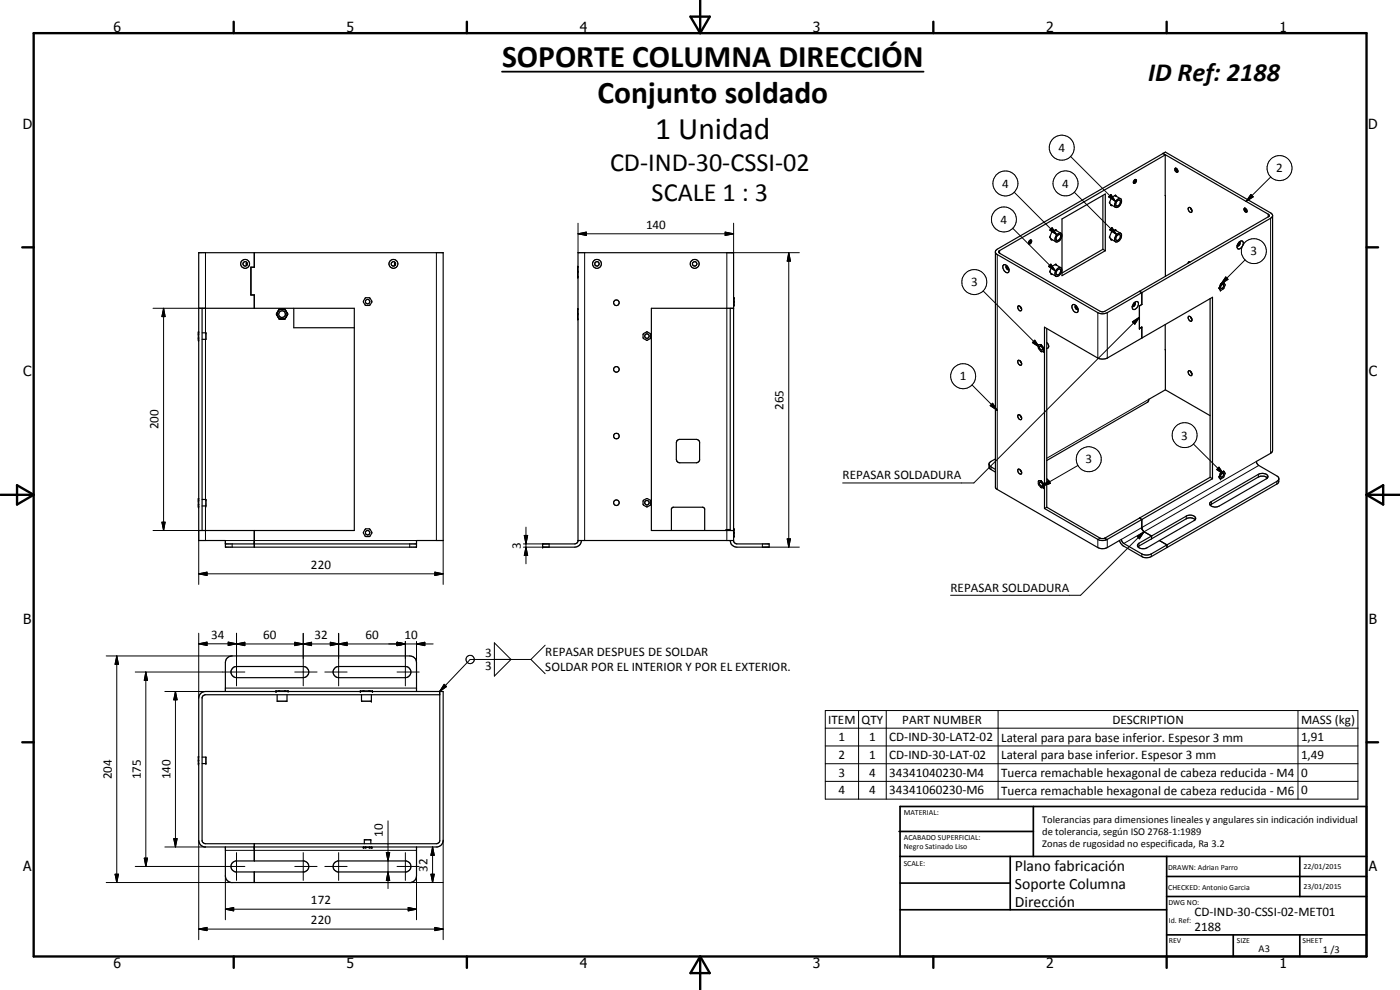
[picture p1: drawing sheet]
<svg xmlns="http://www.w3.org/2000/svg" width="420mm" height="297mm" viewBox="0 0 420 297" stroke-linecap="round" stroke-linejoin="round" font-family="sans-serif">
<g fill="none" stroke="#000" stroke-width=".35">
<path d="M331 58.6v16.2M333.7 59.2l-.2 .2M334.5 58.7l1.8 .9M334.7 58.6l.2 .2M335.1 58.9l-.3-.4-1.2 .8-.7 1.5 .7 .9 .2-.1M335.3 59.9l.8-.3a1.46 1.46 0 0 1-.2 2.3 .81 .81 0 0 1-1.3 .2 .81 .81 0 0 1 .1-1.3zM340.4 54l.3-.2a.58 .58 0 0 1 .2 .8 .58 .58 0 0 1-.8 .3zM340.8 53.8l-.1 .7-.5 .4zM349 46.1l-49.7 28.7-.6 .7v70.7l.6 .7 30.2 17.4a3.1 3.1 0 0 0 2.8 0l4.2-2.5 .2 .6 .6 .7 5.4 3.1a3.1 3.1 0 0 0 2.8 0l4.7-2.7M349 46.1l.7 .4M349 46l.7-.4 31.6 18.3 .6 .7v70.6l-.6 .8-4.2 2.4v.2l.5 1 5.6 3.2 .6 .7v.9l-.4 .7-33.2 19.2M349 46l31.6 18.3 .3 .5-38.9 22.6"/>
<path d="M349 46v.1M349.7 46.5l-50 29 .3 .5 30.4 17.5 1.2-.1 10.4-6M349.7 46.5v12.2M349.7 58.7v24.2M352.8 50.5l.7 1.1M352.8 50.5a1 1 0 0 0 .7 1.1M352.9 50.5a.63 .63 0 0 0-.2 .8 .63 .63 0 0 0 .8 .3M352.9 50.5a.97 .97 0 0 1 .6 1.1M59.6 75.8h73.4v86.4h-8v2h-57.4v-2h-8zM74.1 78.7l-.2 .4 .2 .5M76.3 75.8v4.4h-1v8.3h1M118.6 78.7l-.2 .4 .2 .5"/>
<path d="M173.4 79.9v3.3M173.4 79.9l.1 .2M298.7 75.7l.6 .7 30.2 17.4a3.1 3.1 0 0 0 2.8 0l10.4-6M301 79.7a1.02 1.02 0 0 1 1.7 .7l.1 .8a.73 .73 0 0 1-.6 .7 .73 .73 0 0 1-.8-.6l-.4-.7zM302 79.8h.2v.4l.6 .6a.7 .7 0 0 1-.8-.2 .7 .7 0 0 1 0-.8zM309 72.2l.4-.2a.63 .63 0 0 1 .1 .8 .63 .63 0 0 1-.8 .2zM309.3 72a.83 .83 0 0 1-.6 1.1zM315.1 71l.1 .4M315.4 71.7l1.5 .9M315.5 71.8h.1M315.8 69.5l-.2 .2M315.8 79.9l-.2 .2"/>
<path d="M316.6 69.1h.3M316.6 79.4l1.8 .9M316.8 79.3l.2 .2M316.8 69l.1 .1M316.9 69.1l.1 .1M316.9 69.1l1.5 .9M317.1 79.6l-.2-.4-1.2 .7-.7 1.6 .7 .9 .1-.1M317.1 69.3l-.2-.4-1.2 .7-.7 1.6 .7 .9 .1-.2M317.3 70.7l.5-.3a.83 .83 0 0 1 .6 .7 .83 .83 0 0 1-.6 .8l-.5 .3-.3-.3-.1-.5zM317.3 70.3a.75 .75 0 0 1 .7-.4 .75 .75 0 0 1 .7 .5 1.65 1.65 0 0 1-1.9 2 1.88 1.88 0 0 1 .5-2.1zM318.7 65.7l13-7.5v17l-13 7.5zM331 74.8l.7 .4"/>
<path d="M331 74.8l-12.3 7.1M333 60.6l.1 .4M333 71l.1 .4M333.3 61.3l1.5 .9M333.3 71.7l1.5 .9M333.4 61.5h.1M333.4 71.8h.1M333.7 69.5l-.2 .2M334.5 69.1l1.8 .9M334.7 69l.2 .2M335.1 69.3l-.3-.4-1.2 .7-.7 1.6 .7 .9 .2-.2M335.2 60.4a.54 .54 0 0 1 .6-.4 .54 .54 0 0 1 .4 .6 .99 .99 0 0 1-1.2 1.1l-.2-.4z"/>
<path d="M335.2 70.7l.5-.3a.83 .83 0 0 1 .6 .7 .83 .83 0 0 1-.6 .8 .51 .51 0 0 1-.7 .2 .51 .51 0 0 1-.1-.7zM335.2 70.3l.8-.4a1.01 1.01 0 0 1 .3 1.7l-.5 .7-.8 .3a1.42 1.42 0 0 1 .2-2.3zM356.6 62.4a.83 .83 0 0 1 1 .3 .83 .83 0 0 1-.1 1.1 1.14 1.14 0 0 1-.9-1.4zM357.2 78.6l-.6 .1v.3M357.3 62.4l.4 .8M371.7 72.8a.73 .73 0 0 1 .9-.5 .73 .73 0 0 1 .5 .9 1.34 1.34 0 0 1-1.7 1.4 1.48 1.48 0 0 1 .3-1.8zM371.9 72.6h.1a.67 .67 0 0 1 .1 .8 .67 .67 0 0 1-.8 .3l.5-.4zM373.6 62.4l-.3 .3 .3 .8 .4 .2 .2-.2M373.6 62.4l.5 .5 .1 .6M373.6 62.4l.6 1.1M373.6 62.4a.89 .89 0 0 0 .6 1.1M381.9 64.8l-.6 .7-38.6 22.3"/>
<path d="M59.6 99.6v2.5M59.6 99.6h.1M59.6 99.6v.1M59.6 92.5h46.7v66.7h-46.7M60.7 92.5v66.7M60.7 99.9h1.1v1.9h-1.1M75.3 80.2v8.3h1v4M83.2 94.7l.3 .5M83.3 94.8l.2 .4M83.4 93.5l-.4 .6 .2 .6M83.4 93.5l-.2 1.2M83.4 93.5a1.49 1.49 0 0 1 1.9-.6 1.49 1.49 0 0 1 .7 2"/>
<path d="M83.5 95.2l.4 .6M83.8 92.8h1.7l.9 1.4-.9 1.6h-1.7l-.9-1.6zM83.9 92.8l-.5 .7M85.4 92.8l.6 .8M86 94.8a1.44 1.44 0 0 1-2.5 .4M86 94.9l-.6 .9M86.1 93.9l.2 .5-.3 .4M88.2 92.5v5.8h18.1M109.5 89.5l.3-.2 1.3 .2 .5 .8-.5 1.2-.3 .2-1.3-.2-.5-1zM173.3 92.6l.1 3.3zM173.3 81.8h.1M173.3 83.1h.1"/>
<path d="M173.3 80.1h.1M173.3 81.4h.1M173.3 94h.1M173.3 94.5h.1M173.3 92.8h.1M173.4 81.4l.1 .1M173.4 80.1l.1 .1M173.4 94.1h.1M173.4 92.8h.1M173.4 92.6l.1 .2M173.4 94.4h.1M173.5 95.7h-.2"/>
<path d="M173.5 83.1l-.1 .1M173.5 83l-.1 .1M173.5 81.7h-.1M173.5 95.8l-.1 .1M219.1 92.5v66.7M220.2 92.5h-24.7v66.7h24.7M220.2 89.4v2.2M220.2 89.4v.1M220.2 90.5v.1M220.2 91.6h.1M220.2 90.6v.1M220.2 89.5h.1"/>
<path d="M220.2 91.5v.1M220.2 90.3v.2M305.5 91.9l.1-.1a.85 .85 0 0 1 .9 .5 .85 .85 0 0 1-.2 1 1.06 1.06 0 0 1-.8-1.4zM306.1 91.9l.5 .8M314.1 98.6v53.6M315.1 81.3l.1 .4M315.4 82l1.5 .9M315.6 82.1l-.1 .1M317.3 81.1l.3-.3a.54 .54 0 0 1 .8 .1 .54 .54 0 0 1-.2 .8 .69 .69 0 0 1-.5 .7 .69 .69 0 0 1-.8-.3zM318.4 80.3a1.78 1.78 0 0 1-1.5 2.6M318.4 80.3a1.7 1.7 0 0 0-1.5 2.6M321.9 91.5a1.44 1.44 0 0 1 1.4 .7 1.44 1.44 0 0 1-.1 1.6l-.5-.1-.6-.4-.4-1.3z"/>
<path d="M322.7 91.8l.2-.1a.83 .83 0 0 0 .6 1.1v.1a.75 .75 0 0 1-.8-1.1zM340.3 91a.72 .72 0 0 1 .8-.5 .72 .72 0 0 1 .6 .9 1.34 1.34 0 0 1-1.7 1.4 1.49 1.49 0 0 1 .3-1.8zM340.4 90.8h.2a.68 .68 0 0 1 0 .8 .68 .68 0 0 1-.8 .3l.5-.3zM342 87.4l.7 .4M342.6 91.4h.1M342.6 98.2h.1M342.7 87.8v3.6M342.7 98.1v3.3M342.7 91.4l-.7 .4v6.8l.7-.4M342.7 91.4l-.7 .4M349.7 97.4v7.5M356.6 95a.88 .88 0 0 1 1 .4 .88 .88 0 0 1 0 1 1.1 1.1 0 0 1-1-1.4z"/>
<path d="M357.3 95l.4 .8M363.2 89.6v53.6M365.9 86.5v.1M365.9 86.4v.2M365.9 86.4h.1M366.3 85.5l-.4 .9M366.4 85.2l-.1 .3M366.7 85.5l.2-.2a.63 .63 0 0 1 .2 .9 .63 .63 0 0 1-.8 .2v-.4zM367.1 84.8h.2M367.1 84.8l-.7 .4M367.3 84.8l.4 .5a1.61 1.61 0 0 1-1.4 1.8l-.4-.5M59.6 100.1v.1"/>
<path d="M59.6 101.3v.1M59.6 102.1h.1M59.6 100.2v.1M59.6 101.5v.1M59.6 100.2h.1M59.6 101.4h.1M59.6 102v.1M193.2 100.1l.9-.5 1 .5v1.5l-1 .5-.9-.5-.2-.3zM306.1 108.2a.45 .45 0 0 0-.6 0 .45 .45 0 0 0 0 .7 .65 .65 0 0 0 .4 .6 .65 .65 0 0 0 .7-.2v-.3M306.1 108.2l.5 .8M312 104a.62 .62 0 0 1 .8 .3 .62 .62 0 0 1-.2 .8l-.5-.4zM312.5 103.4v.1"/>
<path d="M312.5 103.4l-.9 .2a1.92 1.92 0 0 0 .9 1.9h.6M312.5 103.5l.7 .9M313.1 105.5h.1M313.2 104.4l-.1 1.1M313.2 104.4h.1M314.1 102.8a.99 .99 0 0 1 .6 .9 .99 .99 0 0 1-.6 .9M342.7 101.4l-10.4 6a3.5 3.5 0 0 1-2.8 0l-16-9.2v54.4M342.7 101.4l21.2-12.2v54.4M349.7 104.9v12.1M349.7 117l-4.9 2.8-.4 .9-30.3 17.5M349.7 117l13.5 7.7M356.6 111.3a.84 .84 0 0 1 1 .4 .84 .84 0 0 1-.1 1 1.14 1.14 0 0 1-.9-1.4z"/>
<path d="M357.3 111.4l.4 .7M203.2 132.2l.8-.4h5l.6 .3 .4 .5v5.4l-.2 .5-.8 .4h-5l-.8-.4-.2-.7v-5zM296.8 139.4l.6 .7 1.3 .7M298.7 137.7l-1.3 .7-.6 .7 .2 1.5 1.7 1M306.1 124.6a.45 .45 0 0 0-.6-.1 .45 .45 0 0 0 0 .7 .56 .56 0 0 0 .5 .7 .56 .56 0 0 0 .6-.6M306.1 124.6l.5 .7M59.6 149.6v2.5M59.6 149.6h.1M59.6 150.1v.3M59.6 151.3v.3M59.6 152.1h.1M59.6 149.6v.1"/>
<path d="M59.6 152v.1M60.7 149.9h1.1v1.9h-1.1M76.3 159.2v5M109.5 158.8l.3-.1 1.3 .1 .5 .9-.5 1.1-.3 .2-1.3-.2-.5-1zM201.5 159.2v-6.5l.5-.5h9l.3 .2 .2 .3v6.5M219.1 158.9h-1.1v.3M220.2 159.8h.1M220.2 159.9h.1M220.2 158.7v2.3M220.2 159.8v.1M220.2 159.9v.1M220.2 158.7v.1"/>
<path d="M220.2 158.7v.2M220.2 159.7v.1M306.1 140.9l-.5-.1a.82 .82 0 0 0-.1 1 .82 .82 0 0 0 1.1 .2v-.4M306.1 140.9l.5 .7M306.1 140.9l.5 .8M312 144.8l.1-.1a.68 .68 0 0 1 .7 .4 .68 .68 0 0 1-.2 .8 1 1 0 0 1-.6-1.1zM312.3 144.2l-.7 .2a1.8 1.8 0 0 0 .9 1.9l.8-.1v-.9M312.3 144.2l.2 .1M312.5 144.3l.7 .9M313.2 145.2l.1 .1M314.1 152.2l16.5 9.4 1-.1 10.4-6.1M314.1 152.2l-.6 .4"/>
<path d="M314.1 143.6a1.2 1.2 0 0 1 .6 1.4l-.6 .4M342 155.4l.7 .5 .1 3 .6 .7 2.2 1.2v.9M358.7 156a2.14 2.14 0 0 0-2.7-.3l-14.5 8.4M363.2 150.8l14.4-8.5a2.06 2.06 0 0 1 2.9 .7l-.3 .6-14.3 8.2a1.88 1.88 0 0 1-2.9-.7zM363.2 143.2l.7 .4M363.2 143.2l-21.2 12.2M363.9 143.6l-31.6 18.2a3.1 3.1 0 0 1-2.8 0l-16-9.2M365.9 142.9v.3M366.3 142l-.4 1M366.4 141.8l-.1 .2M366.8 142h.3a.67 .67 0 0 1 0 .8 .67 .67 0 0 1-.8 .2v-.4zM367.1 141.4h.2"/>
<path d="M367.1 141.4l-.7 .4M367.2 141.4h-.1M367.2 141.4h.1M367.3 141.4l.4 .8a1.7 1.7 0 0 1-1.3 1.5l-.5-.5M380.4 143.4l-1.1-.5-1.7 .2-14.4 8.5M383.8 143.7l-.6 .7-33 19.1M67.6 163.2h57.4M173.5 162.2h46.7M174.5 162.2a2 2 0 0 1-2 2h-9.7v-1h9.7l.6-.3 .4-.5v-86.6h46.7v86.6l.2 .4 .7 .4h9.7v1h-9.7a2 2 0 0 1-2-2M220.2 160.8v.2M220.2 160.9v.1M220.2 160.8v.1"/>
<path d="M335.9 162.2l1.1 1.5 6.2 3.6h1.7l5.3-3M341.7 163.1l14.3-8.2a1.94 1.94 0 0 1 2.8 .7l-.2 .5-14.4 8.3a1.96 1.96 0 0 1-2.8-.8zM348 162.2l2.2 1.3M350.2 163.5v.8M60.1 208.2l.6-.5 1-.2h71.3v44.6a2.07 2.07 0 0 1-1.7 2h-70a2.07 2.07 0 0 1-1.7-2v-42.6zM67.6 207.5v-8.7a2 2 0 0 1 2.1-2h53.3a2 2 0 0 1 2 2v8.7M69.9 200.4l1.1-.4h20a1.67 1.67 0 0 1 1.7 1.7 1.67 1.67 0 0 1-1.7 1.6h-20a1.69 1.69 0 0 1-1.5-1.1 1.69 1.69 0 0 1 .4-1.8zM82.8 207.3h3.7M82.8 207.3v.1M82.8 207.4l.2 .1M83.2 208.4v2h2.9v-2M83.6 207.3v.1"/>
<path d="M83.6 207.4l.2 .1M83.9 207.4v.1M83.9 207.3v.1M85.4 207.3v.2M85.7 207.4l-.2 .1M85.8 207.3v.1M86.4 207.3v.1M86.5 207.4l-.2 .1M86.5 207.3v.1M100.5 200.4l1.1-.4h20.1a1.67 1.67 0 0 1 1.6 1.7 1.67 1.67 0 0 1-1.6 1.6h-20.1a1.69 1.69 0 0 1-1.5-1.1 1.69 1.69 0 0 1 .4-1.8zM108.2 207.3h3.6M108.2 207.3v.1"/>
<path d="M108.2 207.4l.1 .1M108.5 208.4v2h3v-2M108.9 207.3v.1M109 207.4l.1 .1M109.2 207.4l.1 .1M109.3 207.3v.1M110.7 207.3v.1M110.8 207.4l-.1 .1M111 207.4l-.1 .1M111.1 207.3v.1M111.8 207.3v.1M111.8 207.4l-.1 .1"/>
<path d="M131.9 207.5l.1 44.8-.4 .6-.6 .3h-69.3l-.8-.4-.2-.5v-43l.3-.6 .7-.3h70.3M59.6 228v.3M59.6 229.2h.1M59.6 227.1v2.1M59.6 227.1h.1M59.6 229.1v.1M60.7 227.2h1.1v1.9h-1.1M67.6 254.1v8.7a2.07 2.07 0 0 0 1.7 2h54a2.07 2.07 0 0 0 1.7-2v-8.7M69.7 259l1-.7h20.6a1.68 1.68 0 0 1 1.4 1.7 1.68 1.68 0 0 1-1.4 1.6h-20.6a1.66 1.66 0 0 1-1-2.6zM76.3 253.2v5.1M100.3 259l1-.7h20.7a1.68 1.68 0 0 1 1.3 1.7 1.68 1.68 0 0 1-1.3 1.6h-20.7a1.66 1.66 0 0 1-1-2.6zM109 254.2l.1 .1"/>
<path d="M109.2 254.1l-.2 .1M109.3 253.2v-1.2h2v1.2M109.7 254.2l-.2 .1M109.7 254.2h.1M109.7 254.2l.1 .1M109.8 254.1l-.1 .1M110.9 254.2h.1M110.9 254.2l-.1 .1M110.9 254.2l.2 .1M111.5 254.1l.1 .2-2.6-.1M76.3 261.6v3.2"/>
<circle cx="73.6" cy="79.2" r=".67"/>
<circle cx="73.6" cy="79.2" r="1.33"/>
<circle cx="118.1" cy="79.2" r="1.34"/>
<circle cx="118.1" cy="79.2" r=".64"/>
<circle cx="179.1" cy="79.2" r=".67"/>
<circle cx="179.1" cy="79.2" r="1.34"/>
<circle cx="208.5" cy="79.2" r=".66"/>
<circle cx="208.5" cy="79.2" r="1.33"/>
<circle cx="84.6" cy="94.3" r="1"/>
<circle cx="110.3" cy="90.5" r=".68"/>
<circle cx="185" cy="90.8" r=".84"/>
<circle cx="185" cy="110.8" r=".83"/>
<circle cx="194.1" cy="100.8" r=".67"/>
<circle cx="185" cy="130.8" r=".83"/>
<circle cx="110.3" cy="159.8" r=".67"/>
<circle cx="185" cy="150.8" r=".83"/>
<circle cx="194.1" cy="150.8" r="1.23"/>
<circle cx="194.1" cy="150.8" r=".66"/>
</g>
<g fill="none" stroke="#000" stroke-width=".3">
<path d="M304.4 57.7l12.7 12.7M321.3 46.9l13.5 13.6M322.4 57.7l12.7 12.7M332.7 59.1l.7-.8 1.4 2.2zM333.4 58.3l1.4 2.2-2.1-1.4zM375.4 58.3l.7 .8-2.1 1.4zM381.4 53.1l-7.4 7.4M61.7 75.8v24.1M131 75.8v86.4M173.5 70.1l2.5-.5v1.1zM173.5 70.1h46.7M173.5 67v8.8"/>
<path d="M175.5 75.8v86.4M217.6 69.6l2.6 .5-2.6 .6zM220.2 67v8.8M236.7 75.8l.5 2.6h-.9zM236.7 75.8v88.4M239.9 75.8h-21.8v83.1M299.3 76.4v70.5M300 75.2v.8M303.9 68.5l12.9 12.9M314.7 79.9l.7-.7 1.4 2.2zM315 69l.8-.7 1.3 2.1zM315.8 68.3l1.3 2.1-2.1-1.4z"/>
<path d="M333.7 68.2l1.4 2.2-2.1-1.4zM373.7 78l-7.3 7.2M380.6 64.3v.8M381.3 65.5v70.5M45.9 92.5h15.8M49.1 92.5l.5 2.5h-1zM49.1 92.5v66.7M295.1 87.3l16.8 16.9M329.5 93.8v13.6M332.3 93.8v13.6M339.8 96.6l2.2-1.4-1.4 2.1zM342 95.2l-49.7 49.7h-39.4"/>
<path d="M367.9 83.1l.6 .7-2.1 1.4zM61.7 101.8v48.1M291.7 115.5l7.6 7.6M309.8 102.8l.7-.7 1.4 2.1zM310.5 102.1l1.4 2.1-2.1-1.4zM344.8 119.8l-30.7 17.7M297.2 121.7l.7-.7 1.4 2.1zM323.5 139.7l-10.7 6.1M358.2 133.2l9 9.1M377.1 138.4l-40.6 23.4M377.8 139.7l-34.4 19.9M45.9 159.2h15.8"/>
<path d="M48.6 156.7h1l-.5 2.5zM59.6 159.2v16.1M61.7 151.8v10.4M157.8 158.2v11M218.1 159.2v3M297.4 140.1v.8M312.8 145.8l1.9-1.7 .5 .9zM343.4 159.6l-6.1 3.5M343.4 159.6l-19.1 19h-39M356 154.9v.8M363.5 150.5v.8M365.8 140.2l1.4 2.1-2-1.4z"/>
<path d="M377.6 142.3v.8M383.2 144.4v.8M59.6 172.2l2.5-.5v1zM59.6 172.2h73.4M67.6 162.2h57.4M69.7 163.2v1M123 163.2v1M130.5 171.7l2.5 .5-2.5 .5zM133 162.2v13.1M157.1 163.2h7.7v1h-7.7M157.3 160.7h1.1l-.6 2.5zM157.8 164.2l.6 2.5h-1.1z"/>
<path d="M228.8 163.2v1h11.1M236.3 161.7h.9l-.5 2.5zM330.1 161.5l-.6 .3v2.5M331.5 161.5l.5 .5M331.6 161.5l.7 .3v2.5M341.3 161l2.1-1.4-1.4 2.1zM341.8 163v.8M342.7 166.2v.8M345.5 166.2v.8M31.9 196.8h37.8M35 196.8l.5 2.5h-1zM35 196.8v68"/>
<path d="M59.6 193.2l2.5-.5v1zM59.6 190v19.5M59.6 193.2h70.4M68.5 192.7l2.5 .5-2.5 .5zM68.5 192.7l5 1v-1l-5 1zM71 193.2l2.5-.5v1zM71 190v15.8M88.5 192.7l2.5 .5-2.5 .5zM91 193.2l2.5-.5v1zM91 190v15.8M99.1 192.7l2.5 .5-2.5 .5zM101.6 193.2l2.6-.5v1z"/>
<path d="M101.6 190v15.8M119.2 192.7l2.5 .5-2.5 .5zM121.7 192.4v13.4M125 193.2l2.5-.5v1zM125 192.4v6.4M148.4 192.9l5 5-5 5zM159.3 197.9h-18.2l-9.2 9.6M159.3 197.9l4.3 4.2M163.6 193.6l-4.3 4.3M40.6 201.6h32.9M43.8 201.6l.5 2.5h-1zM43.8 201.6v58.4"/>
<path d="M49.5 207.5h12.2M52.7 207.5l.5 2.5h-1.1zM52.7 207.5v46.6M67.6 206.5h57.4M88.5 201.6h6.7M97.5 201.6h6.7M119.2 201.6h6.6M133.3 205.3l.7 .7-2.1 1.5zM247.7 213.2h159.8v26.6h-159.8zM247.7 218.5h159.8M257.7 213.2v26.6M266 213.2v26.6"/>
<path d="M299.5 213.2v26.6M389.5 213.2v26.6M247.7 223.8h159.8M247.7 229.2h159.8M247.7 234.4h159.8M40.6 260h32.9M43.3 257.5h1l-.5 2.5zM49.5 254.1h12.2M52.1 251.6h1.1l-.5 2.5zM59.6 252.1v29.8M67.6 255.1h57.4M71 255.8v8.4"/>
<path d="M88.5 260h6.7M91 255.8v8.4M97.5 260h6.7M101.6 255.8v8.4M115.9 255.8h1.1l-.6 2.5zM116.4 246.3v20.3M119.2 260h6.6M121.7 255.8v8.4M129.8 254.1l.5 2.5h-1zM129.8 254.1v10.7M133 252.1v29.8M31.9 264.8h44.4"/>
<path d="M34.5 262.3h1l-.5 2.5zM59.6 278.8l2.5-.5v.9zM59.6 278.8h73.4M67.6 272.8l2.5-.5v1zM67.6 272.8h57.4M67.6 262.8v13.2M116.4 261.6l.6 2.6h-1.1zM122.5 272.3l2.5 .5-2.5 .5zM123 264.8h10M125 262.8v13.2M129.3 262.3h1l-.5 2.5zM130.5 278.3l2.5 .5-2.5 .4z"/>
<circle cx="301.8" cy="55" r="3.7"/>
<circle cx="318.6" cy="44.3" r="3.8"/>
<circle cx="319.8" cy="55" r="3.8"/>
<circle cx="384" cy="50.4" r="3.8"/>
<circle cx="301.3" cy="65.9" r="3.7"/>
<circle cx="376.3" cy="75.3" r="3.7"/>
<circle cx="292.4" cy="84.6" r="3.7"/>
<circle cx="289.1" cy="112.9" r="3.7"/>
<circle cx="326.7" cy="137.8" r="3.8"/>
<circle cx="355.5" cy="130.6" r="3.7"/>
<circle cx="141.1" cy="197.9" r="1.24"/>
</g>
<g fill="#000">
<circle cx="173.4" cy="79.9" r=".18"/>
<circle cx="315.4" cy="71.7" r=".18"/>
<circle cx="333.3" cy="61.3" r=".18"/>
<circle cx="333.3" cy="71.7" r=".18"/>
<circle cx="59.6" cy="99.6" r=".18"/>
<circle cx="61.8" cy="99.9" r=".18"/>
<circle cx="173.4" cy="83.2" r=".18"/>
<circle cx="220.1" cy="92.5" r=".18"/>
<circle cx="220.2" cy="89.5" r=".18"/>
<circle cx="220.2" cy="91.7" r=".18"/>
<circle cx="220.2" cy="90.7" r=".18"/>
<circle cx="220.2" cy="90.3" r=".18"/>
<circle cx="220.2" cy="89.3" r=".18"/>
<circle cx="220.2" cy="91.5" r=".18"/>
<circle cx="315.4" cy="82" r=".18"/>
<circle cx="342" cy="98.6" r=".18"/>
<circle cx="365.9" cy="86.4" r=".18"/>
<circle cx="366.3" cy="87.1" r=".18"/>
<circle cx="366.3" cy="85.5" r=".18"/>
<circle cx="366.4" cy="85.2" r=".18"/>
<circle cx="367.1" cy="84.8" r=".18"/>
<circle cx="367.3" cy="84.8" r=".18"/>
<circle cx="59.6" cy="100.1" r=".18"/>
<circle cx="59.6" cy="101.3" r=".18"/>
<circle cx="59.6" cy="100.3" r=".18"/>
<circle cx="59.6" cy="102.1" r=".18"/>
<circle cx="59.6" cy="101.6" r=".18"/>
<circle cx="311.7" cy="103.4" r=".18"/>
<circle cx="312.3" cy="103.4" r=".18"/>
<circle cx="312.5" cy="103.5" r=".18"/>
<circle cx="313.1" cy="104.3" r=".18"/>
<circle cx="313.2" cy="105.4" r=".18"/>
<circle cx="313.3" cy="104.5" r=".18"/>
<circle cx="313.3" cy="105.3" r=".18"/>
<circle cx="59.6" cy="149.6" r=".18"/>
<circle cx="59.6" cy="152.1" r=".18"/>
<circle cx="59.6" cy="150.1" r=".18"/>
<circle cx="59.6" cy="151.3" r=".18"/>
<circle cx="59.6" cy="151.6" r=".18"/>
<circle cx="59.6" cy="150.4" r=".18"/>
<circle cx="61.8" cy="151.8" r=".18"/>
<circle cx="61.8" cy="149.9" r=".18"/>
<circle cx="218" cy="158.9" r=".18"/>
<circle cx="220.1" cy="159.2" r=".18"/>
<circle cx="220.2" cy="158.7" r=".18"/>
<circle cx="220.2" cy="158.8" r=".18"/>
<circle cx="220.2" cy="159.7" r=".18"/>
<circle cx="220.2" cy="160" r=".18"/>
<circle cx="311.7" cy="144.3" r=".18"/>
<circle cx="312.3" cy="144.2" r=".18"/>
<circle cx="312.5" cy="144.3" r=".18"/>
<circle cx="313.1" cy="145.1" r=".18"/>
<circle cx="313.1" cy="146.3" r=".18"/>
<circle cx="313.2" cy="146.2" r=".18"/>
<circle cx="313.3" cy="145.3" r=".18"/>
<circle cx="313.3" cy="146.2" r=".18"/>
<circle cx="365.9" cy="143.2" r=".18"/>
<circle cx="366.3" cy="142" r=".18"/>
<circle cx="366.3" cy="143.7" r=".18"/>
<circle cx="366.4" cy="141.8" r=".18"/>
<circle cx="367.1" cy="141.4" r=".18"/>
<circle cx="367.3" cy="141.4" r=".18"/>
<circle cx="162.8" cy="164.2" r=".18"/>
<circle cx="162.8" cy="163.2" r=".18"/>
<circle cx="220.2" cy="161" r=".18"/>
<circle cx="220.2" cy="160.8" r=".18"/>
<circle cx="82.8" cy="207.4" r=".18"/>
<circle cx="82.8" cy="207.3" r=".18"/>
<circle cx="86.5" cy="207.4" r=".18"/>
<circle cx="108.2" cy="207.4" r=".18"/>
<circle cx="108.2" cy="207.3" r=".18"/>
<circle cx="111.5" cy="210.4" r=".18"/>
<circle cx="111.8" cy="207.4" r=".18"/>
<circle cx="111.8" cy="207.3" r=".18"/>
<circle cx="59.6" cy="228" r=".18"/>
<circle cx="59.6" cy="227.1" r=".18"/>
<circle cx="59.6" cy="228.3" r=".18"/>
<circle cx="59.6" cy="229.2" r=".18"/>
<circle cx="59.6" cy="229.3" r=".18"/>
<circle cx="59.6" cy="227" r=".18"/>
<circle cx="61.8" cy="229.1" r=".18"/>
<circle cx="109" cy="254.2" r=".18"/>
<circle cx="109.1" cy="254.3" r=".18"/>
<circle cx="109.5" cy="254.3" r=".18"/>
<circle cx="109.8" cy="254.3" r=".18"/>
<circle cx="110.8" cy="254.3" r=".18"/>
<circle cx="111.1" cy="254.3" r=".18"/>
<circle cx="111.3" cy="252" r=".18"/>
<circle cx="111.6" cy="254.3" r=".18"/>
<circle cx="111.6" cy="254.2" r=".18"/>
</g>
<path d="M150.7 21.5h126.5" fill="none" stroke="#000" stroke-width=".53"/>
<g fill="none" stroke="#000" stroke-width=".71">
<path d="M10.1 9.9h400v277.1h-400zM70.1 6.5v3.4M140.1 6.5v3.4M207.2 5h5.8l-2.9 4.9zM210.1 0v9.9M280.1 6.5v3.4M350.1 6.5v3.4M6.7 74.2h3.4M410.1 74.2h3.5M.1 148.5h10M5.1 145.6l5 2.9-5 2.9zM410.1 148.5h10"/>
<path d="M410.1 148.5l5-2.9v5.8zM6.7 222.7h3.4M410.1 222.7h3.5M70.1 287v3.4M140.1 287v3.4M210.1 287v10M210.1 287l2.9 5h-5.8zM280.1 287v3.4M350.1 287v3.4"/>
</g>
<g fill="none" stroke="#000" stroke-width=".51">
<path d="M269.8 249.5h40.3M270.1 242h140v45h-140zM270.1 257h140M303.2 257v16M310.1 242v15M350.1 257v30M390.1 257v12M270.1 265h33.1M270.1 273h80M350.1 269h60M350.1 263h60M350.1 280.5h60"/>
<path d="M370.1 280.5v6.5M390.1 280.5v6.5"/>
</g>
<g fill="#000">
<path d="M333.4 58.3l1.4 2.2-2.1-1.4zM375.4 58.3l.7 .8-2.1 1.4zM173.5 70.1l2.5-.5v1.1zM217.6 69.6l2.6 .5-2.6 .6zM236.7 75.8l.5 2.6h-.9zM314.7 79.9l.7-.7 1.4 2.2zM315.8 68.3l1.3 2.1-2.1-1.4zM333.7 68.2l1.4 2.2-2.1-1.4zM49.1 92.5l.5 2.5h-1zM339.8 96.6l2.2-1.4-1.4 2.1zM367.9 83.1l.6 .7-2.1 1.4zM310.5 102.1l1.4 2.1-2.1-1.4z"/>
<path d="M297.2 121.7l.7-.7 1.4 2.1zM48.6 156.7h1l-.5 2.5zM312.8 145.8l1.9-1.7 .5 .9zM365.8 140.2l1.4 2.1-2-1.4zM59.6 172.2l2.5-.5v1zM130.5 171.7l2.5 .5-2.5 .5zM157.3 160.7h1.1l-.6 2.5zM157.8 164.2l.6 2.5h-1.1zM236.3 161.7h.9l-.5 2.5zM341.3 161l2.1-1.4-1.4 2.1zM35 196.8l.5 2.5h-1zM59.6 193.2l2.5-.5v1z"/>
<path d="M68.5 192.7l2.5 .5-2.5 .5zM71 193.2l2.5-.5v1zM88.5 192.7l2.5 .5-2.5 .5zM91 193.2l2.5-.5v1zM99.1 192.7l2.5 .5-2.5 .5zM101.6 193.2l2.6-.5v1zM119.2 192.7l2.5 .5-2.5 .5zM125 193.2l2.5-.5v1zM43.8 201.6l.5 2.5h-1zM52.7 207.5l.5 2.5h-1.1zM133.3 205.3l.7 .7-2.1 1.5zM43.3 257.5h1l-.5 2.5z"/>
<path d="M52.1 251.6h1.1l-.5 2.5zM115.9 255.8h1.1l-.6 2.5zM129.8 254.1l.5 2.5h-1zM34.5 262.3h1l-.5 2.5zM59.6 278.8l2.5-.5v.9zM67.6 272.8l2.5-.5v1zM116.4 261.6l.6 2.6h-1.1zM122.5 272.3l2.5 .5-2.5 .5zM129.3 262.3h1l-.5 2.5zM130.5 278.3l2.5 .5-2.5 .4z"/>
</g>
<g font-size="9.4">
<text x="150.7" y="20.2">SOPORTE COLUMNA DIRECCIÓN</text>
<text x="179.3" y="31">Conjunto soldado</text>
<text x="196.7" y="41.8">1 Unidad</text>
</g>
<g font-size="7.9">
<text x="344.6" y="24.2">ID Ref: 2188</text>
<text x="183.1" y="51.3">CD-IND-30-CSSI-02</text>
<text x="195.6" y="60.3">SCALE 1 : 3</text>
</g>
<g font-size="4.7">
<text x="304.6" y="261.2">Plano fabricación</text>
<text x="304.6" y="266.6">Soporte Columna</text>
<text x="304.6" y="272">Dirección</text>
</g>
<g font-size="4.2">
<text x="34" y="9.6">6</text>
<text x="104" y="9.6">5</text>
<text x="174" y="9.6">4</text>
<text x="244" y="9.6">3</text>
<text x="314" y="9.6">2</text>
<text x="384" y="9.6">1</text>
<text x="6.8" y="38.7">D</text>
<text x="410.6" y="38.7">D</text>
<text x="7" y="112.9">C</text>
<text x="410.8" y="112.9">C</text>
<text x="7" y="187.1">B</text>
<text x="410.8" y="187.1">B</text>
<text x="7" y="261.4">A</text>
<text x="410.8" y="261.4">A</text>
<text x="34" y="290.4">6</text>
<text x="104" y="290.4">5</text>
<text x="174" y="290.4">4</text>
<text x="244" y="290.4">3</text>
<text x="314" y="290.4">2</text>
<text x="384" y="290.4">1</text>
</g>
<g font-size="3.9">
<text x="317.7" y="45.6">4</text>
<text x="383" y="51.7">2</text>
<text x="300.7" y="56.3">4</text>
<text x="318.8" y="56.3">4</text>
<text x="193.9" y="68.6">140</text>
<text x="300.3" y="67.1">4</text>
<text x="375.3" y="76.6">3</text>
<text x="291.4" y="85.9">3</text>
<text x="288.1" y="114.1">1</text>
<text x="235.2" y="123" transform="rotate(-90 235.2 123)">265</text>
<text x="47.6" y="128.9" transform="rotate(-90 47.6 128.9)">200</text>
<text x="354.5" y="131.9">3</text>
<text x="252.9" y="143.8">REPASAR SOLDADURA</text>
<text x="325.7" y="139.1">3</text>
<text x="156.3" y="164.7" transform="rotate(-90 156.3 164.7)">3</text>
<text x="93.3" y="170.6">220</text>
<text x="285.3" y="177.5">REPASAR SOLDADURA</text>
<text x="63.4" y="191.6">34</text>
<text x="79" y="191.6">60</text>
<text x="94.3" y="191.6">32</text>
<text x="109.7" y="191.6">60</text>
<text x="121.4" y="191.6">10</text>
<text x="145.6" y="197.1">3</text>
<text x="163.6" y="196.9">REPASAR DESPUES DE SOLDAR</text>
<text x="145.6" y="201.2">3</text>
<text x="163.6" y="201.4">SOLDAR POR EL INTERIOR Y POR EL EXTERIOR.</text>
<text x="248.6" y="217.1">ITEM</text>
<text x="258.6" y="217.1">QTY</text>
<text x="270.8" y="217.1">PART NUMBER</text>
<text x="333.8" y="217.1">DESCRIPTION</text>
<text x="390.5" y="217.2">MASS (kg)</text>
<text x="251.7" y="222.4">1</text>
<text x="251.7" y="227.8">2</text>
<text x="260.8" y="222.4">1</text>
<text x="260.8" y="227.8">1</text>
<text x="266.9" y="222.4">CD-IND-30-LAT2-02</text>
<text x="266.9" y="227.8">CD-IND-30-LAT-02</text>
<text x="300.4" y="222.5">Lateral para para base inferior. Espesor 3 mm</text>
<text x="300.4" y="227.8">Lateral para base inferior. Espesor 3 mm</text>
<text x="390.5" y="222.4">1,91</text>
<text x="390.5" y="227.8">1,49</text>
<text x="33.5" y="233.8" transform="rotate(-90 33.5 233.8)">204</text>
<text x="42.2" y="233.8" transform="rotate(-90 42.2 233.8)">175</text>
<text x="51.1" y="233.8" transform="rotate(-90 51.1 233.8)">140</text>
<text x="251.7" y="233">3</text>
<text x="260.8" y="233">4</text>
<text x="266.9" y="233">34341040230-M4</text>
<text x="300.4" y="233.1">Tuerca remachable hexagonal de cabeza reducida - M4</text>
<text x="390.5" y="233">0</text>
<text x="251.7" y="238.4">4</text>
<text x="260.8" y="238.4">4</text>
<text x="266.9" y="238.4">34341060230-M6</text>
<text x="300.4" y="238.5">Tuerca remachable hexagonal de cabeza reducida - M6</text>
<text x="390.5" y="238.4">0</text>
<text x="114.9" y="251" transform="rotate(-90 114.9 251)">10</text>
<text x="128.3" y="261.5" transform="rotate(-90 128.3 261.5)">32</text>
<text x="93.3" y="271.3">172</text>
<text x="358.5" y="275">CD-IND-30-CSSI-02-MET01</text>
<text x="93.3" y="277.2">220</text>
<text x="358.5" y="279.4">2188</text>
</g>
<g font-size="3.1">
<text x="312.7" y="246.8">Tolerancias para dimensiones lineales y angulares sin indicación individual</text>
<text x="312.7" y="250.4">de tolerancia, según ISO 2768-1:1989</text>
<text x="312.7" y="254">Zonas de rugosidad no especificada, Ra 3.2</text>
<text x="377.7" y="285.6">A3</text>
<text x="397" y="285.9">1 /3</text>
</g>
<g font-size="2.4">
<text x="271.2" y="244.4">MATERIAL:</text>
<text x="271.3" y="252">ACABADO SUPERFICIAL:</text>
<text x="271.3" y="254.6">Negro Satinado Liso</text>
<text x="271.2" y="259.7">SCALE:</text>
<text x="350.6" y="261">DRAWN: Adrian Parro</text>
<text x="391.2" y="260.6">22/01/2015</text>
<text x="350.6" y="267">CHECKED: Antonio Garcia</text>
<text x="391.2" y="266.7">23/01/2015</text>
<text x="350.6" y="271.4">DWG NO:</text>
<text x="350.8" y="276.9">Id. Ref:</text>
<text x="350.8" y="282.8">REV</text>
<text x="371.2" y="282.9">SIZE</text>
<text x="390.9" y="282.9">SHEET</text>
</g>
</svg>
